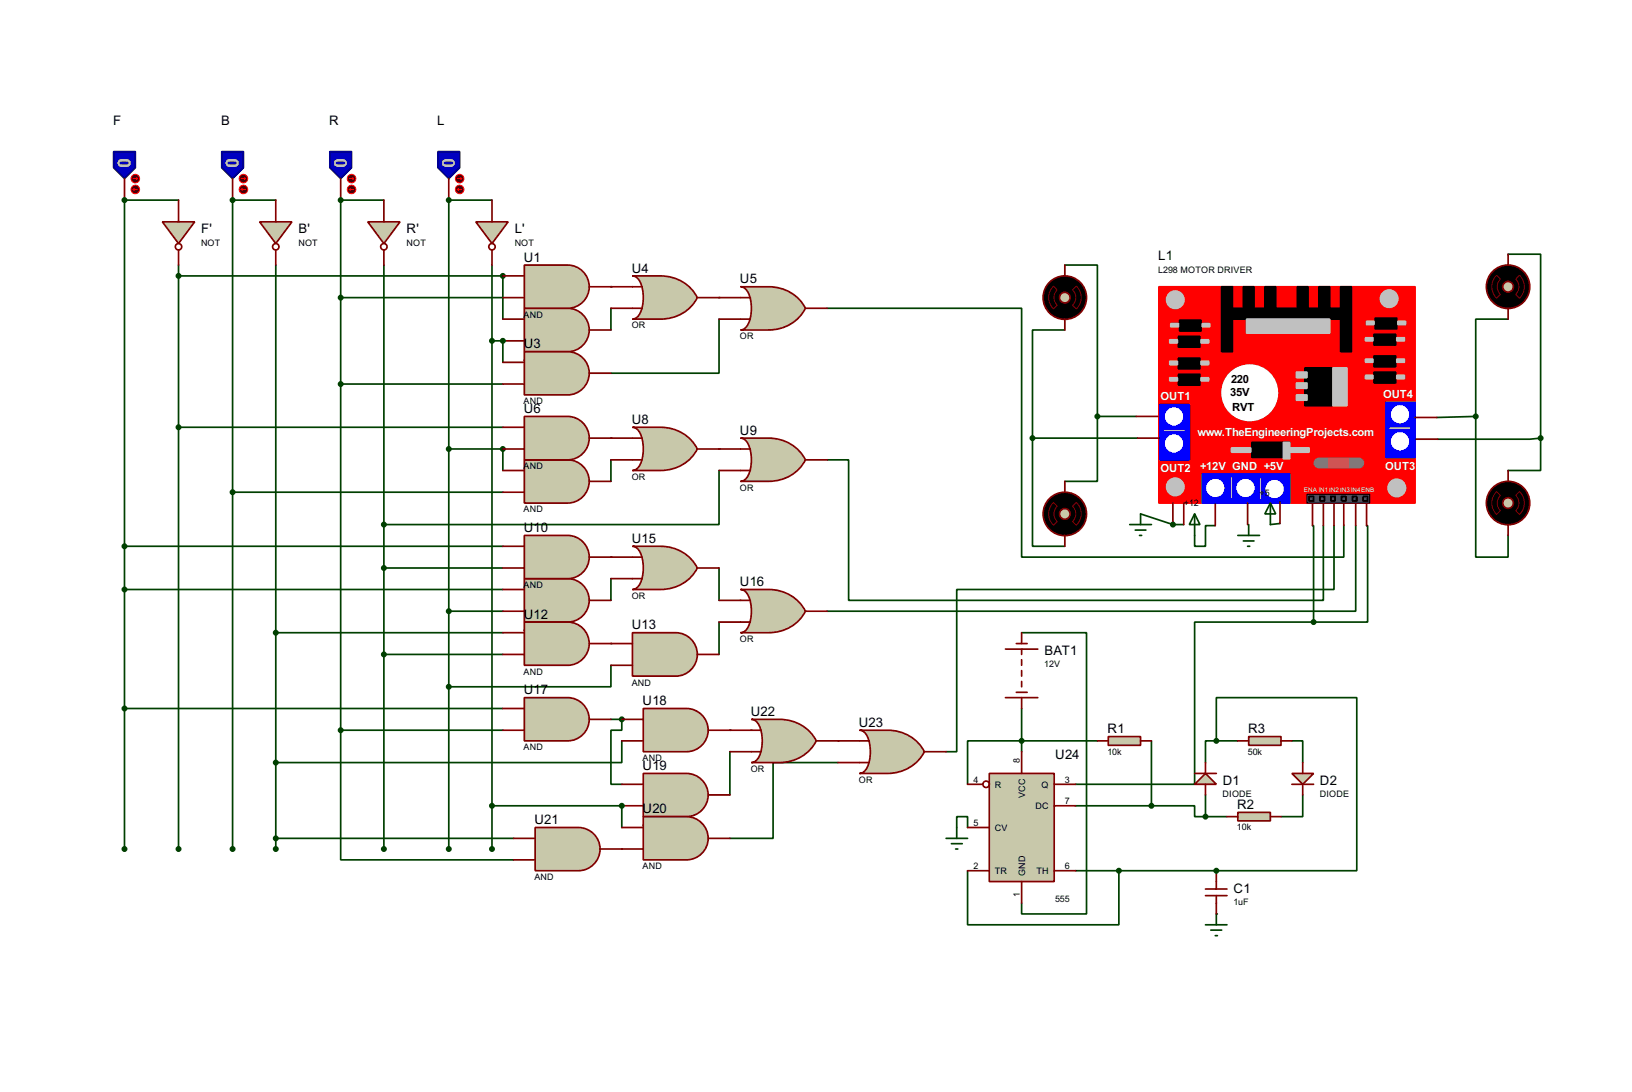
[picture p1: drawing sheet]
<svg xmlns="http://www.w3.org/2000/svg" width="383mm" height="256mm" viewBox="0 0 383 256" stroke-linecap="round" stroke-linejoin="round" font-family="sans-serif">
<path d="M29.3 47h12.7" fill="none" stroke="#004000" stroke-width=".4"/>
<circle cx="29.3" cy="47" r=".2" fill="#004000"/>
<path d="M54.7 47h10.1" fill="none" stroke="#004000" stroke-width=".4"/>
<circle cx="54.7" cy="47" r=".2" fill="#004000"/>
<path d="M80.1 47h10.1" fill="none" stroke="#004000" stroke-width=".4"/>
<circle cx="80.1" cy="47" r=".2" fill="#004000"/>
<path d="M105.5 47h10.1" fill="none" stroke="#004000" stroke-width=".4"/>
<circle cx="105.5" cy="47" r=".2" fill="#004000"/>
<path d="M80.1 47v22.9M42 62.3v2.5h76.2v10.2M115.6 62.3v17.8h2.6" fill="none" stroke="#004000" stroke-width=".4"/>
<circle cx="118.2" cy="80.1" r=".2" fill="#004000"/>
<path d="M80.1 69.9v20.3h38.1M118.2 80.1v5" fill="none" stroke="#004000" stroke-width=".4"/>
<circle cx="118.2" cy="64.8" r=".2" fill="#004000"/>
<path d="M80.1 69.9h38.1M169 75v12.7h-25.4" fill="none" stroke="#004000" stroke-width=".4"/>
<circle cx="143.6" cy="67.4" r=".2" fill="#004000"/>
<path d="M143.6 72.4v5.1" fill="none" stroke="#004000" stroke-width=".4"/>
<circle cx="169" cy="69.9" r=".2" fill="#004000"/>
<path d="M54.7 47v152.4M105.5 47v58.5h12.7v5M42 64.8v134.6M42 100.4h76.2M54.7 115.6h63.5" fill="none" stroke="#004000" stroke-width=".4"/>
<g fill="#004000">
<circle cx="118.2" cy="105.5" r=".2"/>
<circle cx="143.6" cy="102.9" r=".2"/>
</g>
<path d="M143.6 108v5.1" fill="none" stroke="#004000" stroke-width=".4"/>
<circle cx="169" cy="105.5" r=".2" fill="#004000"/>
<path d="M29.3 47v91.5h88.9M64.8 62.3v86.3h53.4M90.2 62.3v71.1M105.5 105.5v38.1h12.7M169 110.5v12.7h-78.8" fill="none" stroke="#004000" stroke-width=".4"/>
<circle cx="143.6" cy="151.2" r=".2" fill="#004000"/>
<path d="M29.3 128.3h88.9M90.2 133.4h28M105.5 143.6v55.8M143.6 156.3v5h-38.1" fill="none" stroke="#004000" stroke-width=".4"/>
<circle cx="143.6" cy="130.9" r=".2" fill="#004000"/>
<path d="M80.1 90.2v81.3h38.1M115.6 80.1v119.3M29.3 138.5v60.9M143.6 135.9v5.1M169 133.4v7.6M64.8 148.6v30.5M169 146.1v7.6M29.3 166.4h88.9M143.6 169h2.5v2.5h-2.5v12.7h2.5M115.6 189.3h30.5" fill="none" stroke="#004000" stroke-width=".4"/>
<circle cx="146.1" cy="189.3" r=".2" fill="#004000"/>
<path d="M80.1 171.5v30.5h40.6M146.1 189.3v5.1" fill="none" stroke="#004000" stroke-width=".4"/>
<circle cx="146.1" cy="199.4" r=".2" fill="#004000"/>
<path d="M64.8 179.1v20.3M64.8 196.9h55.9" fill="none" stroke="#004000" stroke-width=".4"/>
<circle cx="146.1" cy="169" r=".2" fill="#004000"/>
<path d="M146.1 174v5.1h-81.3M196.9 179.1h-15.2v17.8h-10.2" fill="none" stroke="#004000" stroke-width=".4"/>
<circle cx="171.5" cy="171.5" r=".2" fill="#004000"/>
<path d="M171.5 176.6v10.1" fill="none" stroke="#004000" stroke-width=".4"/>
<circle cx="196.9" cy="174" r=".2" fill="#004000"/>
<path d="M240.1 148.6h15.2v66.1h-15.2v-2.6M240.1 166.4v10.2M257.9 174h-30.5v10.2M270.6 174v15.3M252.8 189.3h17.8M270.6 189.3h10.1v2.5h2.6M283.3 186.7v5.1M283.3 191.8h5M306.1 186.7v5.1h-5.1" fill="none" stroke="#004000" stroke-width=".4"/>
<circle cx="285.8" cy="214.7" r=".2" fill="#004000"/>
<path d="M224.8 194.4v-2.6h2.6v2.6M227.4 204.5v12.7h35.5v-12.7M252.8 204.5h33" fill="none" stroke="#004000" stroke-width=".4"/>
<circle cx="285.8" cy="204.5" r=".2" fill="#004000"/>
<g fill="none" stroke="#004000" stroke-width=".4">
<path d="M194.4 72.4h45.7v58.5h75.7v-7.4M194.4 108h5v33h111.6v-17.5M90.2 133.4v66M275.6 123.2h2.6M285.6 123.5h-2.3v4.8h-2.6v-2.5M300.8 123l-2.3 .2M313.5 123.5v15h-88.7v38.1h-2.5M318.6 123.5v20.1h-124.2M90.2 153.7h28M285.8 174h-2.5v5.1M285.8 174v-10.1h33v40.6h-33M285.8 174h5.1"/>
<path d="M303.6 174h2.5v5.1"/>
</g>
<circle cx="275.6" cy="123.2" r=".2" fill="#004000"/>
<g fill="none" stroke="#004000" stroke-width=".4">
<path d="M354.4 59.7h7.6v43.2M250.2 62.3h7.7v35.5M250.2 77.5h-7.6v25.4M354.4 75h-7.6v22.8M257.9 97.8v15.3h-7.7M257.9 97.8h9.1M346.8 97.8v33.1h7.6v-5.1M346.8 97.8l-9.2 .3M242.6 102.9v25.4h7.6M242.6 102.9h24.7M362 102.9v7.6h-7.6M362 102.9l-2.5 .3h-21.6"/>
<path d="M268 120.7l7.6 2.5M308.4 123.5h.3v22.6M321.1 123.5h.3v22.6h-12.7M308.7 146.1h-28v38.1h-27.9"/>
</g>
<path d="M52.1 35.6h5.1v3.8l-2.5 2.6-2.6-2.6z" fill-rule="evenodd" fill="#0000c0" stroke="#000080" stroke-width=".4"/>
<path d="M54.7 42v5" fill="none" stroke="#800000" stroke-width=".4"/>
<circle cx="57.2" cy="42" r="1" fill="#400000" stroke="#f00" stroke-width=".23"/>
<path d="M56.7 42h1M57.5 41.7l.2 .3M57.7 42l-.2 .2" fill="none" stroke="#f00" stroke-width=".23"/>
<circle cx="57.2" cy="44.5" r="1" fill="#400000" stroke="#f00" stroke-width=".23"/>
<path d="M56.7 44.5l.3 .3M56.7 44.5h1M57 44.3l-.3 .2" fill="none" stroke="#f00" stroke-width=".23"/>
<path d="M77.5 35.6h5.1v3.8l-2.5 2.6-2.6-2.6z" fill-rule="evenodd" fill="#0000c0" stroke="#000080" stroke-width=".4"/>
<path d="M80.1 42v5" fill="none" stroke="#800000" stroke-width=".4"/>
<circle cx="82.6" cy="42" r="1" fill="#400000" stroke="#f00" stroke-width=".23"/>
<path d="M82.1 42h1M82.9 41.7l.2 .3M83.1 42l-.2 .2" fill="none" stroke="#f00" stroke-width=".23"/>
<circle cx="82.6" cy="44.5" r="1" fill="#400000" stroke="#f00" stroke-width=".23"/>
<path d="M82.1 44.5l.3 .3M82.1 44.5h1M82.4 44.3l-.3 .2" fill="none" stroke="#f00" stroke-width=".23"/>
<path d="M102.9 35.6h5.1v3.8l-2.5 2.6-2.6-2.6z" fill-rule="evenodd" fill="#0000c0" stroke="#000080" stroke-width=".4"/>
<path d="M105.5 42v5" fill="none" stroke="#800000" stroke-width=".4"/>
<circle cx="108" cy="42" r="1" fill="#400000" stroke="#f00" stroke-width=".23"/>
<path d="M107.5 42h1M108.3 41.7l.2 .3M108.5 42l-.2 .2" fill="none" stroke="#f00" stroke-width=".23"/>
<circle cx="108" cy="44.5" r="1" fill="#400000" stroke="#f00" stroke-width=".23"/>
<path d="M107.5 44.5l.3 .3M107.5 44.5h1M107.8 44.3l-.3 .2" fill="none" stroke="#f00" stroke-width=".23"/>
<path d="M26.7 35.6h5.1v3.8l-2.5 2.6-2.6-2.6z" fill-rule="evenodd" fill="#0000c0" stroke="#000080" stroke-width=".4"/>
<path d="M29.3 42v5" fill="none" stroke="#800000" stroke-width=".4"/>
<circle cx="31.8" cy="42" r="1" fill="#400000" stroke="#f00" stroke-width=".23"/>
<path d="M31.3 42h1M32.1 41.7l.2 .3M32.3 42l-.2 .2" fill="none" stroke="#f00" stroke-width=".23"/>
<circle cx="31.8" cy="44.5" r="1" fill="#400000" stroke="#f00" stroke-width=".23"/>
<path d="M31.3 44.5l.3 .3M31.3 44.5h1M31.6 44.3l-.3 .2" fill="none" stroke="#f00" stroke-width=".23"/>
<path d="M38.2 52.1h7.6l-3.8 5.1z" fill="#c8c8aa" stroke="#800000" stroke-width=".4"/>
<g fill="none" stroke="#800000" stroke-width=".4">
<path d="M42 47v5.1M42 58.7v3.6"/>
<circle cx="41.9" cy="58" r=".75"/>
</g>
<circle cx="29.2" cy="47" r=".5" fill="#004000" stroke="#004000" stroke-width=".4"/>
<path d="M61 52.1h7.6l-3.8 5.1z" fill="#c8c8aa" stroke="#800000" stroke-width=".4"/>
<g fill="none" stroke="#800000" stroke-width=".4">
<path d="M64.8 47v5.1M64.8 58.7v3.6"/>
<circle cx="64.8" cy="58" r=".75"/>
</g>
<path d="M86.4 52.1h7.6l-3.8 5.1z" fill="#c8c8aa" stroke="#800000" stroke-width=".4"/>
<g fill="none" stroke="#800000" stroke-width=".4">
<path d="M90.2 47v5.1M90.2 58.7v3.6"/>
<circle cx="90.2" cy="58" r=".75"/>
</g>
<g fill="#004000" stroke="#004000" stroke-width=".4">
<circle cx="54.6" cy="47" r=".5"/>
<circle cx="80" cy="47" r=".5"/>
</g>
<path d="M111.8 52.1h7.6l-3.8 5.1z" fill="#c8c8aa" stroke="#800000" stroke-width=".4"/>
<g fill="none" stroke="#800000" stroke-width=".4">
<path d="M115.6 47v5.1M115.6 58.7v3.6"/>
<circle cx="115.6" cy="58" r=".75"/>
</g>
<g fill="#004000" stroke="#004000" stroke-width=".4">
<circle cx="105.4" cy="47" r=".5"/>
<circle cx="115.6" cy="199.4" r=".5"/>
<circle cx="105.4" cy="199.4" r=".5"/>
<circle cx="64.8" cy="199.4" r=".5"/>
<circle cx="54.6" cy="199.4" r=".5"/>
<circle cx="41.9" cy="199.4" r=".5"/>
<circle cx="29.2" cy="199.4" r=".5"/>
</g>
<circle cx="354.3" cy="67.4" r="5.1" fill="#000" stroke="#800000" stroke-width=".4"/>
<path d="M351.7 64.7l.9 .9a2.54 2.54 0 0 0 0 3.6l-.9 .9a3.8 3.8 0 0 1 0-5.4zM356.2 65.6l.9-.9a3.8 3.8 0 0 1 0 5.4l-.9-.9a2.54 2.54 0 0 0 0-3.6z" fill="none" stroke="#800000" stroke-width=".23"/>
<circle cx="354.3" cy="67.4" r="1.25" fill="#c8c8aa" stroke="#800000" stroke-width=".4"/>
<path d="M354.4 59.7v2.6M354.4 72.4v2.6" fill="none" stroke="#800000" stroke-width=".4"/>
<circle cx="250.2" cy="69.9" r="5.1" fill="#000" stroke="#800000" stroke-width=".4"/>
<path d="M247.6 67.2l.8 .9a2.53 2.53 0 0 0 0 3.6l-.8 .9a3.7 3.7 0 0 1 0-5.4zM252 68.1l.9-.9a3.7 3.7 0 0 1 0 5.4l-.9-.9a2.46 2.46 0 0 0 0-3.6z" fill="none" stroke="#800000" stroke-width=".23"/>
<circle cx="250.2" cy="69.9" r="1.25" fill="#c8c8aa" stroke="#800000" stroke-width=".4"/>
<path d="M250.2 62.3v2.5M250.2 75v2.5" fill="none" stroke="#800000" stroke-width=".4"/>
<circle cx="354.3" cy="118.2" r="5.1" fill="#000" stroke="#800000" stroke-width=".4"/>
<path d="M351.7 115.5l.9 .9a2.54 2.54 0 0 0 0 3.6l-.9 .9a3.8 3.8 0 0 1 0-5.4zM356.2 116.4l.9-.9a3.8 3.8 0 0 1 0 5.4l-.9-.9a2.54 2.54 0 0 0 0-3.6z" fill="none" stroke="#800000" stroke-width=".23"/>
<circle cx="354.3" cy="118.2" r="1.25" fill="#c8c8aa" stroke="#800000" stroke-width=".4"/>
<path d="M354.4 110.5v2.6M354.4 123.2v2.6" fill="none" stroke="#800000" stroke-width=".4"/>
<circle cx="250.2" cy="120.7" r="5.1" fill="#000" stroke="#800000" stroke-width=".4"/>
<path d="M247.6 118l.8 .9a2.53 2.53 0 0 0 0 3.6l-.8 .9a3.7 3.7 0 0 1 0-5.4zM252 118.9l.9-.9a3.7 3.7 0 0 1 0 5.4l-.9-.9a2.46 2.46 0 0 0 0-3.6z" fill="none" stroke="#800000" stroke-width=".23"/>
<circle cx="250.2" cy="120.7" r="1.25" fill="#c8c8aa" stroke="#800000" stroke-width=".4"/>
<path d="M250.2 113.1v2.5M250.2 125.8v2.5" fill="none" stroke="#800000" stroke-width=".4"/>
<g fill="#004000" stroke="#004000" stroke-width=".4">
<circle cx="41.9" cy="64.8" r=".5"/>
<circle cx="80" cy="69.9" r=".5"/>
</g>
<path d="M123.2 72.4h10.2a5.1 5.1 0 0 1 5.1 5.1 5.1 5.1 0 0 1-5.1 5.1h-10.2z" fill-rule="evenodd" fill="#c8c8aa" stroke="#800000" stroke-width=".4"/>
<path d="M118.2 75h5M138.5 77.5h5.1M118.2 80.1h5" fill="none" stroke="#800000" stroke-width=".4"/>
<circle cx="118.1" cy="64.8" r=".5" fill="#004000" stroke="#004000" stroke-width=".4"/>
<path d="M123.2 82.6h10.2a5.1 5.1 0 0 1 5.1 5.1 5.1 5.1 0 0 1-5.1 5.1h-10.2z" fill-rule="evenodd" fill="#c8c8aa" stroke="#800000" stroke-width=".4"/>
<path d="M118.2 85.1h5M118.2 90.2h5M138.5 87.7h5.1" fill="none" stroke="#800000" stroke-width=".4"/>
<g fill="#004000" stroke="#004000" stroke-width=".4">
<circle cx="115.6" cy="80.1" r=".5"/>
<circle cx="118.1" cy="80.1" r=".5"/>
<circle cx="80" cy="90.2" r=".5"/>
</g>
<path d="M123.2 62.3h10.2a5.1 5.1 0 0 1 5.1 5 5.1 5.1 0 0 1-5.1 5.1h-10.2z" fill-rule="evenodd" fill="#c8c8aa" stroke="#800000" stroke-width=".4"/>
<path d="M118.2 64.8h5M118.2 69.9h5M138.5 67.4h5.1" fill="none" stroke="#800000" stroke-width=".4"/>
<path d="M174 67.4h6.6a9.5 9.5 0 0 1 8.7 5 9.5 9.5 0 0 1-8.7 5.1h-6.6a3.2 3.2 0 0 0 2.4-3.1 7.7 7.7 0 0 0-1.3-6.6z" fill-rule="evenodd" fill="#c8c8aa" stroke="#800000" stroke-width=".4"/>
<path d="M169 69.9h7.3M169 75h7.3M189.3 72.4h5.1" fill="none" stroke="#800000" stroke-width=".4"/>
<path d="M148.6 64.8h6.6a9.5 9.5 0 0 1 8.7 5.1 9.5 9.5 0 0 1-8.7 5.1h-6.6a3.2 3.2 0 0 0 2.4-3.2 7.8 7.8 0 0 0-1.3-6.6z" fill-rule="evenodd" fill="#c8c8aa" stroke="#800000" stroke-width=".4"/>
<path d="M143.6 67.4h7.3M143.6 72.4h7.3M163.9 69.9h5.1" fill="none" stroke="#800000" stroke-width=".4"/>
<g fill="#004000" stroke="#004000" stroke-width=".4">
<circle cx="41.9" cy="100.4" r=".5"/>
<circle cx="105.4" cy="105.5" r=".5"/>
</g>
<path d="M123.2 108h10.2a5.1 5.1 0 0 1 5.1 5.1 5.1 5.1 0 0 1-5.1 5.1h-10.2z" fill-rule="evenodd" fill="#c8c8aa" stroke="#800000" stroke-width=".4"/>
<path d="M118.2 110.5h5M118.2 115.6h5M138.5 113.1h5.1" fill="none" stroke="#800000" stroke-width=".4"/>
<g fill="#004000" stroke="#004000" stroke-width=".4">
<circle cx="118.1" cy="105.5" r=".5"/>
<circle cx="54.6" cy="115.6" r=".5"/>
</g>
<path d="M123.2 97.8h10.2a5.1 5.1 0 0 1 5.1 5.1 5.1 5.1 0 0 1-5.1 5.1h-10.2z" fill-rule="evenodd" fill="#c8c8aa" stroke="#800000" stroke-width=".4"/>
<path d="M118.2 100.4h5M118.2 105.5h5M138.5 102.9h5.1" fill="none" stroke="#800000" stroke-width=".4"/>
<path d="M174 102.9h6.6a9.5 9.5 0 0 1 8.7 5.1 9.5 9.5 0 0 1-8.7 5.1h-6.6a3.2 3.2 0 0 0 2.4-3.2 7.8 7.8 0 0 0-1.3-6.6z" fill-rule="evenodd" fill="#c8c8aa" stroke="#800000" stroke-width=".4"/>
<path d="M169 105.5h7.3M169 110.5h7.3M189.3 108h5.1" fill="none" stroke="#800000" stroke-width=".4"/>
<path d="M148.6 100.4h6.6a9.5 9.5 0 0 1 8.7 5.1 9.5 9.5 0 0 1-8.7 5h-6.6a3.1 3.1 0 0 0 2.4-3.1 7.8 7.8 0 0 0-1.3-6.6z" fill-rule="evenodd" fill="#c8c8aa" stroke="#800000" stroke-width=".4"/>
<path d="M143.6 102.9h7.3M143.6 108h7.3M163.9 105.5h5.1" fill="none" stroke="#800000" stroke-width=".4"/>
<g fill="#004000" stroke="#004000" stroke-width=".4">
<circle cx="90.2" cy="123.2" r=".5"/>
<circle cx="29.2" cy="128.3" r=".5"/>
<circle cx="90.2" cy="133.4" r=".5"/>
</g>
<path d="M123.2 135.9h10.2a5.1 5.1 0 0 1 5.1 5.1 5.1 5.1 0 0 1-5.1 5.1h-10.2z" fill-rule="evenodd" fill="#c8c8aa" stroke="#800000" stroke-width=".4"/>
<path d="M118.2 138.5h5M118.2 143.6h5M138.5 141h5.1" fill="none" stroke="#800000" stroke-width=".4"/>
<g fill="#004000" stroke="#004000" stroke-width=".4">
<circle cx="29.2" cy="138.5" r=".5"/>
<circle cx="105.4" cy="143.6" r=".5"/>
<circle cx="64.8" cy="148.6" r=".5"/>
</g>
<path d="M148.6 148.6h10.2a5.1 5.1 0 0 1 5.1 5.1 5.1 5.1 0 0 1-5.1 5.1h-10.2z" fill-rule="evenodd" fill="#c8c8aa" stroke="#800000" stroke-width=".4"/>
<path d="M143.6 151.2h5M143.6 156.3h5M163.9 153.7h5.1" fill="none" stroke="#800000" stroke-width=".4"/>
<path d="M123.2 146.1h10.2a5.1 5.1 0 0 1 5.1 5.1 5.1 5.1 0 0 1-5.1 5.1h-10.2z" fill-rule="evenodd" fill="#c8c8aa" stroke="#800000" stroke-width=".4"/>
<path d="M118.2 148.6h5M118.2 153.7h5M138.5 151.2h5.1" fill="none" stroke="#800000" stroke-width=".4"/>
<circle cx="105.4" cy="161.3" r=".5" fill="#004000" stroke="#004000" stroke-width=".4"/>
<path d="M123.2 125.8h10.2a5.1 5.1 0 0 1 5.1 5 5.1 5.1 0 0 1-5.1 5.1h-10.2z" fill-rule="evenodd" fill="#c8c8aa" stroke="#800000" stroke-width=".4"/>
<path d="M118.2 128.3h5M118.2 133.4h5M138.5 130.9h5.1" fill="none" stroke="#800000" stroke-width=".4"/>
<path d="M148.6 128.3h6.6a9.5 9.5 0 0 1 8.7 5.1 9.5 9.5 0 0 1-8.7 5.1h-6.6a3.2 3.2 0 0 0 2.4-3.2 7.8 7.8 0 0 0-1.3-6.6z" fill-rule="evenodd" fill="#c8c8aa" stroke="#800000" stroke-width=".4"/>
<path d="M143.6 130.9h7.3M143.6 135.9h7.3M163.9 133.4h5.1" fill="none" stroke="#800000" stroke-width=".4"/>
<path d="M174 138.5h6.6a9.5 9.5 0 0 1 8.7 5.1 9.5 9.5 0 0 1-8.7 5h-6.6a3.1 3.1 0 0 0 2.4-3.1 7.8 7.8 0 0 0-1.3-6.6z" fill-rule="evenodd" fill="#c8c8aa" stroke="#800000" stroke-width=".4"/>
<path d="M169 141h7.3M169 146.1h7.3M189.3 143.6h5.1" fill="none" stroke="#800000" stroke-width=".4"/>
<g fill="#004000" stroke="#004000" stroke-width=".4">
<circle cx="29.2" cy="166.4" r=".5"/>
<circle cx="80" cy="171.5" r=".5"/>
<circle cx="64.8" cy="179.1" r=".5"/>
</g>
<path d="M123.2 163.9h10.2a5.1 5.1 0 0 1 5.1 5 5.1 5.1 0 0 1-5.1 5.1h-10.2z" fill-rule="evenodd" fill="#c8c8aa" stroke="#800000" stroke-width=".4"/>
<path d="M118.2 166.4h5M118.2 171.5h5M138.5 169h5.1" fill="none" stroke="#800000" stroke-width=".4"/>
<path d="M151.2 181.7h10.1a5.1 5.1 0 0 1 5.1 5 5.1 5.1 0 0 1-5.1 5.1h-10.1z" fill-rule="evenodd" fill="#c8c8aa" stroke="#800000" stroke-width=".4"/>
<path d="M146.1 184.2h5.1M146.1 189.3h5.1M166.4 186.7h5.1" fill="none" stroke="#800000" stroke-width=".4"/>
<g fill="#004000" stroke="#004000" stroke-width=".4">
<circle cx="146.1" cy="169" r=".5"/>
<circle cx="115.6" cy="189.3" r=".5"/>
<circle cx="146.1" cy="189.3" r=".5"/>
</g>
<path d="M125.8 194.4h10.1a5.1 5.1 0 0 1 5.1 5 5.1 5.1 0 0 1-5.1 5.1h-10.1z" fill-rule="evenodd" fill="#c8c8aa" stroke="#800000" stroke-width=".4"/>
<path d="M120.7 196.9h5.1M141 199.4h5.1M120.7 202h5.1" fill="none" stroke="#800000" stroke-width=".4"/>
<path d="M151.2 191.8h10.1a5.1 5.1 0 0 1 5.1 5.1 5.1 5.1 0 0 1-5.1 5.1h-10.1z" fill-rule="evenodd" fill="#c8c8aa" stroke="#800000" stroke-width=".4"/>
<path d="M146.1 194.4h5.1M146.1 199.4h5.1M166.4 196.9h5.1" fill="none" stroke="#800000" stroke-width=".4"/>
<circle cx="64.8" cy="196.9" r=".5" fill="#004000" stroke="#004000" stroke-width=".4"/>
<path d="M151.2 166.4h10.1a5.1 5.1 0 0 1 5.1 5.1 5.1 5.1 0 0 1-5.1 5.1h-10.1z" fill-rule="evenodd" fill="#c8c8aa" stroke="#800000" stroke-width=".4"/>
<path d="M146.1 169h5.1M146.1 174h5.1M166.4 171.5h5.1" fill="none" stroke="#800000" stroke-width=".4"/>
<path d="M202 171.5h6.6a9.5 9.5 0 0 1 8.6 5.1 9.5 9.5 0 0 1-8.6 5.1h-6.6a3.2 3.2 0 0 0 2.3-3.2 7.7 7.7 0 0 0-1.3-6.6z" fill-rule="evenodd" fill="#c8c8aa" stroke="#800000" stroke-width=".4"/>
<path d="M196.9 174h7.4M196.9 179.1h7.4M217.2 176.6h5.1" fill="none" stroke="#800000" stroke-width=".4"/>
<path d="M176.6 169h6.6a9.5 9.5 0 0 1 8.6 5 9.5 9.5 0 0 1-8.6 5.1h-6.6a3.2 3.2 0 0 0 2.3-3.1 7.7 7.7 0 0 0-1.3-6.6z" fill-rule="evenodd" fill="#c8c8aa" stroke="#800000" stroke-width=".4"/>
<path d="M171.5 171.5h7.4M171.5 176.6h7.4M191.8 174h5.1" fill="none" stroke="#800000" stroke-width=".4"/>
<path d="M232.5 181.7h15.2v25.4h-15.2z" fill="#c8c8aa" stroke="#800000" stroke-width=".4"/>
<g fill="none" stroke="#800000" stroke-width=".4">
<path d="M236.3 152.5h7.6M238.8 151.2h2.6M240.1 148.6v2.6M240.1 152.5v1.2M240.1 155v1.3M240.1 157.5v1.3M236.3 163.9h7.6M238.8 162.6h2.6M240.1 160.1v1.2M240.1 163.9v2.5M240.1 176.6v5.1M227.4 184.2h3.5"/>
<path d="M227.4 194.4h5.1M247.7 184.2h5.1M247.7 189.3h5.1M227.4 204.5h5.1M240.1 207.1v5M247.7 204.5h5.1"/>
<circle cx="231.7" cy="184.2" r=".75"/>
</g>
<circle cx="240" cy="174" r=".5" fill="#004000" stroke="#004000" stroke-width=".4"/>
<path d="M260.4 173h7.6v2.1h-7.6z" fill="#c8c8aa" stroke="#800000" stroke-width=".4"/>
<path d="M257.9 174h2.5M268 174h2.6" fill="none" stroke="#800000" stroke-width=".4"/>
<path d="M280.7 184.2l2.6-2.5 2.5 2.5z" fill="#c8c8aa" stroke="#800000" stroke-width=".4"/>
<path d="M283.3 179.1v2.6M280.7 181.7h5.1M283.3 184.2v2.5" fill="none" stroke="#800000" stroke-width=".4"/>
<path d="M303.6 181.7h5.1l-2.6 2.5z" fill="#c8c8aa" stroke="#800000" stroke-width=".4"/>
<path d="M306.1 179.1v2.6M303.6 184.2h5.1M306.1 184.2v2.5" fill="none" stroke="#800000" stroke-width=".4"/>
<path d="M290.9 190.8h7.6v2h-7.6z" fill="#c8c8aa" stroke="#800000" stroke-width=".4"/>
<path d="M288.3 191.8h2.6M298.5 191.8h2.5M283.3 210.4h5M283.3 208.8h5M285.8 204.5v4.3M285.8 210.4v4.3" fill="none" stroke="#800000" stroke-width=".4"/>
<g fill="#004000" stroke="#004000" stroke-width=".4">
<circle cx="270.5" cy="189.3" r=".5"/>
<circle cx="283.2" cy="191.8" r=".5"/>
<circle cx="262.9" cy="204.5" r=".5"/>
<circle cx="285.8" cy="204.5" r=".5"/>
</g>
<path d="M222.3 196.9h5.1M223.6 198.2h2.5M224.6 199.4h.5M224.8 194.4v2.5M283.3 217.2h5M284.5 218.5h2.6M285.6 219.8h.5M285.8 214.7v2.5" fill="none" stroke="#004000" stroke-width=".4"/>
<path d="M293.4 173h7.6v2.1h-7.6z" fill="#c8c8aa" stroke="#800000" stroke-width=".4"/>
<path d="M290.9 174h2.5M301 174h2.6" fill="none" stroke="#800000" stroke-width=".4"/>
<g fill="#004000" stroke="#004000" stroke-width=".4">
<circle cx="285.8" cy="174" r=".5"/>
<circle cx="90.2" cy="153.7" r=".5"/>
<circle cx="90.2" cy="199.4" r=".5"/>
</g>
<path d="M272.3 67.4h60.2v50.8h-60.2z" fill="#f00" stroke="#f00" stroke-width=".4"/>
<g fill="#000" stroke="#000" stroke-width=".4">
<path d="M276.9 79h5.1v2.6h-5.1zM277.2 75.2h5v2.6h-5zM287.1 67.4h2.5v15.2h-2.5zM289.6 72.4h25.4v2.6h-25.4zM292.2 67.4h2.5v5h-2.5zM297.2 67.4h2.6v5h-2.6zM304.9 67.4h2.5v5h-2.5zM309.9 67.4h2.6v5h-2.6zM315 67.4h2.6v15.2h-2.6zM322.9 78.5h5.1v2.6h-5.1zM323.1 74.7h5.1v2.6h-5.1zM276.9 84.1h5.1v2.6h-5.1z"/>
<path d="M276.9 87.9h5.1v2.6h-5.1zM306.6 86.4h6.4v8.9h-6.4zM322.9 83.6h5.1v2.6h-5.1zM322.9 87.4h5.1v2.6h-5.1zM294.2 103.9h8.9v3.6h-8.9z"/>
</g>
<g fill="#c0c0c0" stroke="#c0c0c0" stroke-width=".4">
<path d="M328.5 75.5h1.8v.8h-1.8z"/>
<path d="M321.1 75.5h1.8v.8h-1.8z"/>
<path d="M328.2 79.3h1.8v.8h-1.8z"/>
<path d="M320.9 79.3h1.7v.8h-1.7z"/>
<path d="M328.2 84.4h1.8v.7h-1.8z"/>
<path d="M320.9 84.4h1.7v.7h-1.7z"/>
<path d="M328.2 88.2h1.8v.8h-1.8z"/>
<path d="M320.9 88.2h1.7v.8h-1.7z"/>
<path d="M292.9 75h19.6v3.3h-19.6z"/>
<path d="M282.5 76h1.8v.8h-1.8z"/>
<path d="M275.1 76h1.8v.8h-1.8z"/>
<path d="M282.2 79.8h1.8v.8h-1.8z"/>
<path d="M274.9 79.8h1.8v.8h-1.8z"/>
<path d="M282.2 84.9h1.8v.8h-1.8z"/>
<path d="M274.9 84.9h1.8v.8h-1.8z"/>
<path d="M282.2 88.7h1.8v.8h-1.8z"/>
<path d="M274.9 88.7h1.8v.8h-1.8z"/>
<path d="M304.6 87.4h2.5v1.3h-2.5z"/>
<path d="M304.6 90h2.5v1.2h-2.5z"/>
<path d="M304.6 92.8h2.5v1.2h-2.5z"/>
<path d="M313.2 86.4h3.3v8.9h-3.3z"/>
<path d="M301.6 103.9h1.5v3.9h-1.5z"/>
<path d="M289.4 105.2h4.5v1h-4.5z"/>
<path d="M303.1 105.2h4.5v1h-4.5z"/>
</g>
<path d="M309.9 108.8h9.4" fill="none" stroke="#757575" stroke-width="2.6"/>
<path d="M312.2 107.8h4.6v2h-4.6z" fill="#ff8000" stroke="#ff8000" stroke-width=".4"/>
<g fill="#00f" stroke="#00f" stroke-width=".4">
<path d="M325.7 94.5h6.8v13h-6.8z"/>
<path d="M272.6 95.1h6.9v12.9h-6.9z"/>
<path d="M282.5 111.3h20.6v6.9h-20.6z"/>
</g>
<g fill="#fff" stroke="#fff" stroke-width=".4">
<circle cx="328.9" cy="97.3" r="1.95"/>
<circle cx="328.9" cy="103.7" r="1.95"/>
<circle cx="275.8" cy="97.8" r="1.95"/>
<circle cx="275.8" cy="104.2" r="1.95"/>
<circle cx="292.6" cy="114.6" r="1.95"/>
<circle cx="285.5" cy="114.6" r="1.95"/>
<circle cx="299.5" cy="114.9" r="1.95"/>
<circle cx="293.6" cy="92.3" r="6.5"/>
</g>
<path d="M273.6 101.1h4.6M289.4 112.3v4.6M296.2 112.6v4.5M326.7 100.6h4.6" fill="none" stroke="#c0c0c0" stroke-width=".4"/>
<g fill="#c0c0c0" stroke="#c0c0c0" stroke-width=".4">
<circle cx="326.4" cy="70.2" r="2.05"/>
<circle cx="276.1" cy="70.4" r="2.05"/>
<circle cx="276.1" cy="114.4" r="2.05"/>
<circle cx="328.2" cy="114.6" r="2.05"/>
</g>
<path d="M307.1 116.1h14.8v2.1h-14.8z" fill="#464646" stroke="#000" stroke-width=".25"/>
<g fill="#464646" stroke="#000" stroke-width=".4">
<path d="M320.3 116.6h1.1v1.1h-1.1z"/>
<path d="M317.8 116.6h1v1.1h-1z"/>
<path d="M315.3 116.6h1v1.1h-1z"/>
<path d="M312.7 116.6h1v1.1h-1z"/>
<path d="M310.2 116.6h1v1.1h-1z"/>
<path d="M307.6 116.6h1.1v1.1h-1.1z"/>
</g>
<g fill="none" stroke="#800000" stroke-width=".4">
<path d="M267 97.8h5.1M332.5 98.1h5.1M267.3 102.9h5M275.6 118.2v5M278.2 118.2v5M285.6 118.4v5.1M293.2 118.2v5M300.8 117.9v5.1M308.4 118.4v5.1M311 118.4v5.1M313.5 118.4v5.1M315.8 118.4v5.1"/>
<path d="M318.6 118.4v5.1M321.1 118.4v5.1M332.8 103.2h5.1"/>
</g>
<path d="M298.5 118.2l1.3 2.5h-2.6zM298.5 118.2v5M265.5 123.2h5.1M266.8 124.5h2.5M267.8 125.8h.5M268 120.7v2.5M280.7 120.7l1.3 2.5h-2.5zM280.7 120.7v5.1M290.9 125.8h5.1M292.2 127.1h2.5M293.2 128.3h.5M293.4 123.2v2.6" fill="none" stroke="#004000" stroke-width=".4"/>
<g fill="#004000" stroke="#004000" stroke-width=".4">
<circle cx="275.6" cy="123.2" r=".5"/>
<circle cx="257.8" cy="97.8" r=".5"/>
<circle cx="242.6" cy="102.9" r=".5"/>
<circle cx="346.7" cy="97.8" r=".5"/>
<circle cx="362" cy="102.9" r=".5"/>
<circle cx="308.6" cy="146.1" r=".5"/>
</g>
<g font-size="4.8" fill="#c0c0c0">
<text x="27.7" y="37" transform="rotate(90 27.7 37)">0</text>
<text x="53.1" y="37" transform="rotate(90 53.1 37)">0</text>
<text x="78.5" y="37" transform="rotate(90 78.5 37)">0</text>
<text x="103.9" y="37" transform="rotate(90 103.9 37)">0</text>
</g>
<g font-size="3.5">
<text x="26.6" y="29.4">F</text>
<text x="52" y="29.4">B</text>
<text x="77.4" y="29.4">R</text>
<text x="102.8" y="29.4">L</text>
<text x="47.3" y="54.8">F'</text>
<text x="70.2" y="54.8">B'</text>
<text x="95.6" y="54.8">R'</text>
<text x="121" y="54.8">L'</text>
<text x="123.1" y="61.4">U1</text>
<text x="148.5" y="64">U4</text>
<text x="272.2" y="61.2">L1</text>
<text x="123.1" y="71.6">U2</text>
<text x="173.9" y="66.6">U5</text>
<text x="123.1" y="81.8">U3</text>
<text x="123.1" y="97">U6</text>
<text x="148.5" y="99.6">U8</text>
<text x="123.1" y="107.2">U7</text>
<text x="173.9" y="102.1">U9</text>
<text x="123.1" y="125">U10</text>
<text x="148.5" y="127.5">U15</text>
<text x="123.1" y="135.1">U11</text>
<text x="173.9" y="137.7">U16</text>
<text x="123.1" y="145.3">U12</text>
<text x="148.5" y="147.8">U13</text>
<text x="245.4" y="153.9">BAT1</text>
<text x="123.1" y="163.1">U17</text>
<text x="151" y="165.6">U18</text>
<text x="176.4" y="168.2">U22</text>
<text x="201.8" y="170.7">U23</text>
<text x="260.3" y="172.2">R1</text>
<text x="293.3" y="172.2">R3</text>
<text x="248" y="178.3">U24</text>
<text x="151" y="180.9">U19</text>
<text x="287.3" y="184.4">D1</text>
<text x="310.2" y="184.4">D2</text>
<text x="151" y="191">U20</text>
<text x="290.7" y="190">R2</text>
<text x="125.6" y="193.6">U21</text>
<text x="289.9" y="209.8">C1</text>
</g>
<g font-size="3">
<text x="289.3" y="90">220</text>
<text x="289.1" y="93">35V</text>
<text x="289.5" y="96.6">RVT</text>
</g>
<g font-size="3" fill="#fff">
<text x="272.7" y="94">OUT1</text>
<text x="325" y="93.5">OUT4</text>
<text x="281.4" y="102.4">www.TheEngineeringProjects.com</text>
<text x="272.7" y="110.8">OUT2</text>
<text x="282" y="110.5">+12V GND +5V</text>
<text x="325.5" y="110.5">OUT3</text>
</g>
<g font-size="2.4">
<text x="47.2" y="57.7">NOT</text>
<text x="70.1" y="57.7">NOT</text>
<text x="95.5" y="57.7">NOT</text>
<text x="120.9" y="57.7">NOT</text>
<text x="272.1" y="64.1">L298 MOTOR DRIVER</text>
<text x="123" y="74.6">AND</text>
<text x="148.4" y="77.2">OR</text>
<text x="173.8" y="79.7">OR</text>
<text x="123" y="84.8">AND</text>
<text x="123" y="95">AND</text>
<text x="123" y="110.2">AND</text>
<text x="148.4" y="112.7">OR</text>
<text x="173.8" y="115.3">OR</text>
<text x="278.2" y="119">+12</text>
<text x="296" y="116.4">+5</text>
<text x="123" y="120.4">AND</text>
<text x="123" y="138.1">AND</text>
<text x="148.4" y="140.7">OR</text>
<text x="123" y="148.3">AND</text>
<text x="173.8" y="150.8">OR</text>
<text x="123" y="158.5">AND</text>
<text x="148.4" y="161">AND</text>
<text x="245.4" y="156.8">12V</text>
<text x="123" y="176.2">AND</text>
<text x="151" y="178.8">AND</text>
<text x="239.7" y="179.1" transform="rotate(-90 239.7 179.1)">8</text>
<text x="260.2" y="177.3">10k</text>
<text x="293.2" y="177.3">50k</text>
<text x="176.4" y="181.3">OR</text>
<text x="201.8" y="183.9">OR</text>
<text x="228.8" y="183.8">4</text>
<text x="233.7" y="185">R</text>
<text x="244.7" y="185">Q</text>
<text x="250.2" y="183.8">3</text>
<text x="240.9" y="187.4" transform="rotate(-90 240.9 187.4)">VCC</text>
<text x="243.3" y="190.1">DC</text>
<text x="250.2" y="188.9">7</text>
<text x="287.3" y="187.3">DIODE</text>
<text x="310.1" y="187.3">DIODE</text>
<text x="151" y="194">AND</text>
<text x="228.8" y="194">5</text>
<text x="233.7" y="195.2">CV</text>
<text x="290.7" y="195">10k</text>
<text x="125.6" y="206.7">AND</text>
<text x="151" y="204.2">AND</text>
<text x="228.8" y="204.1">2</text>
<text x="233.7" y="205.3">TR</text>
<text x="240.9" y="205.7" transform="rotate(-90 240.9 205.7)">GND</text>
<text x="243.5" y="205.3">TH</text>
<text x="250.2" y="204.1">6</text>
<text x="239.7" y="210.8" transform="rotate(-90 239.7 210.8)">1</text>
<text x="247.9" y="211.8">555</text>
<text x="289.8" y="212.7">1uF</text>
</g>
<text font-size="1.7" fill="#fff" x="306.4" y="115.5">ENA IN1IN2IN3IN4ENB</text>
</svg>
